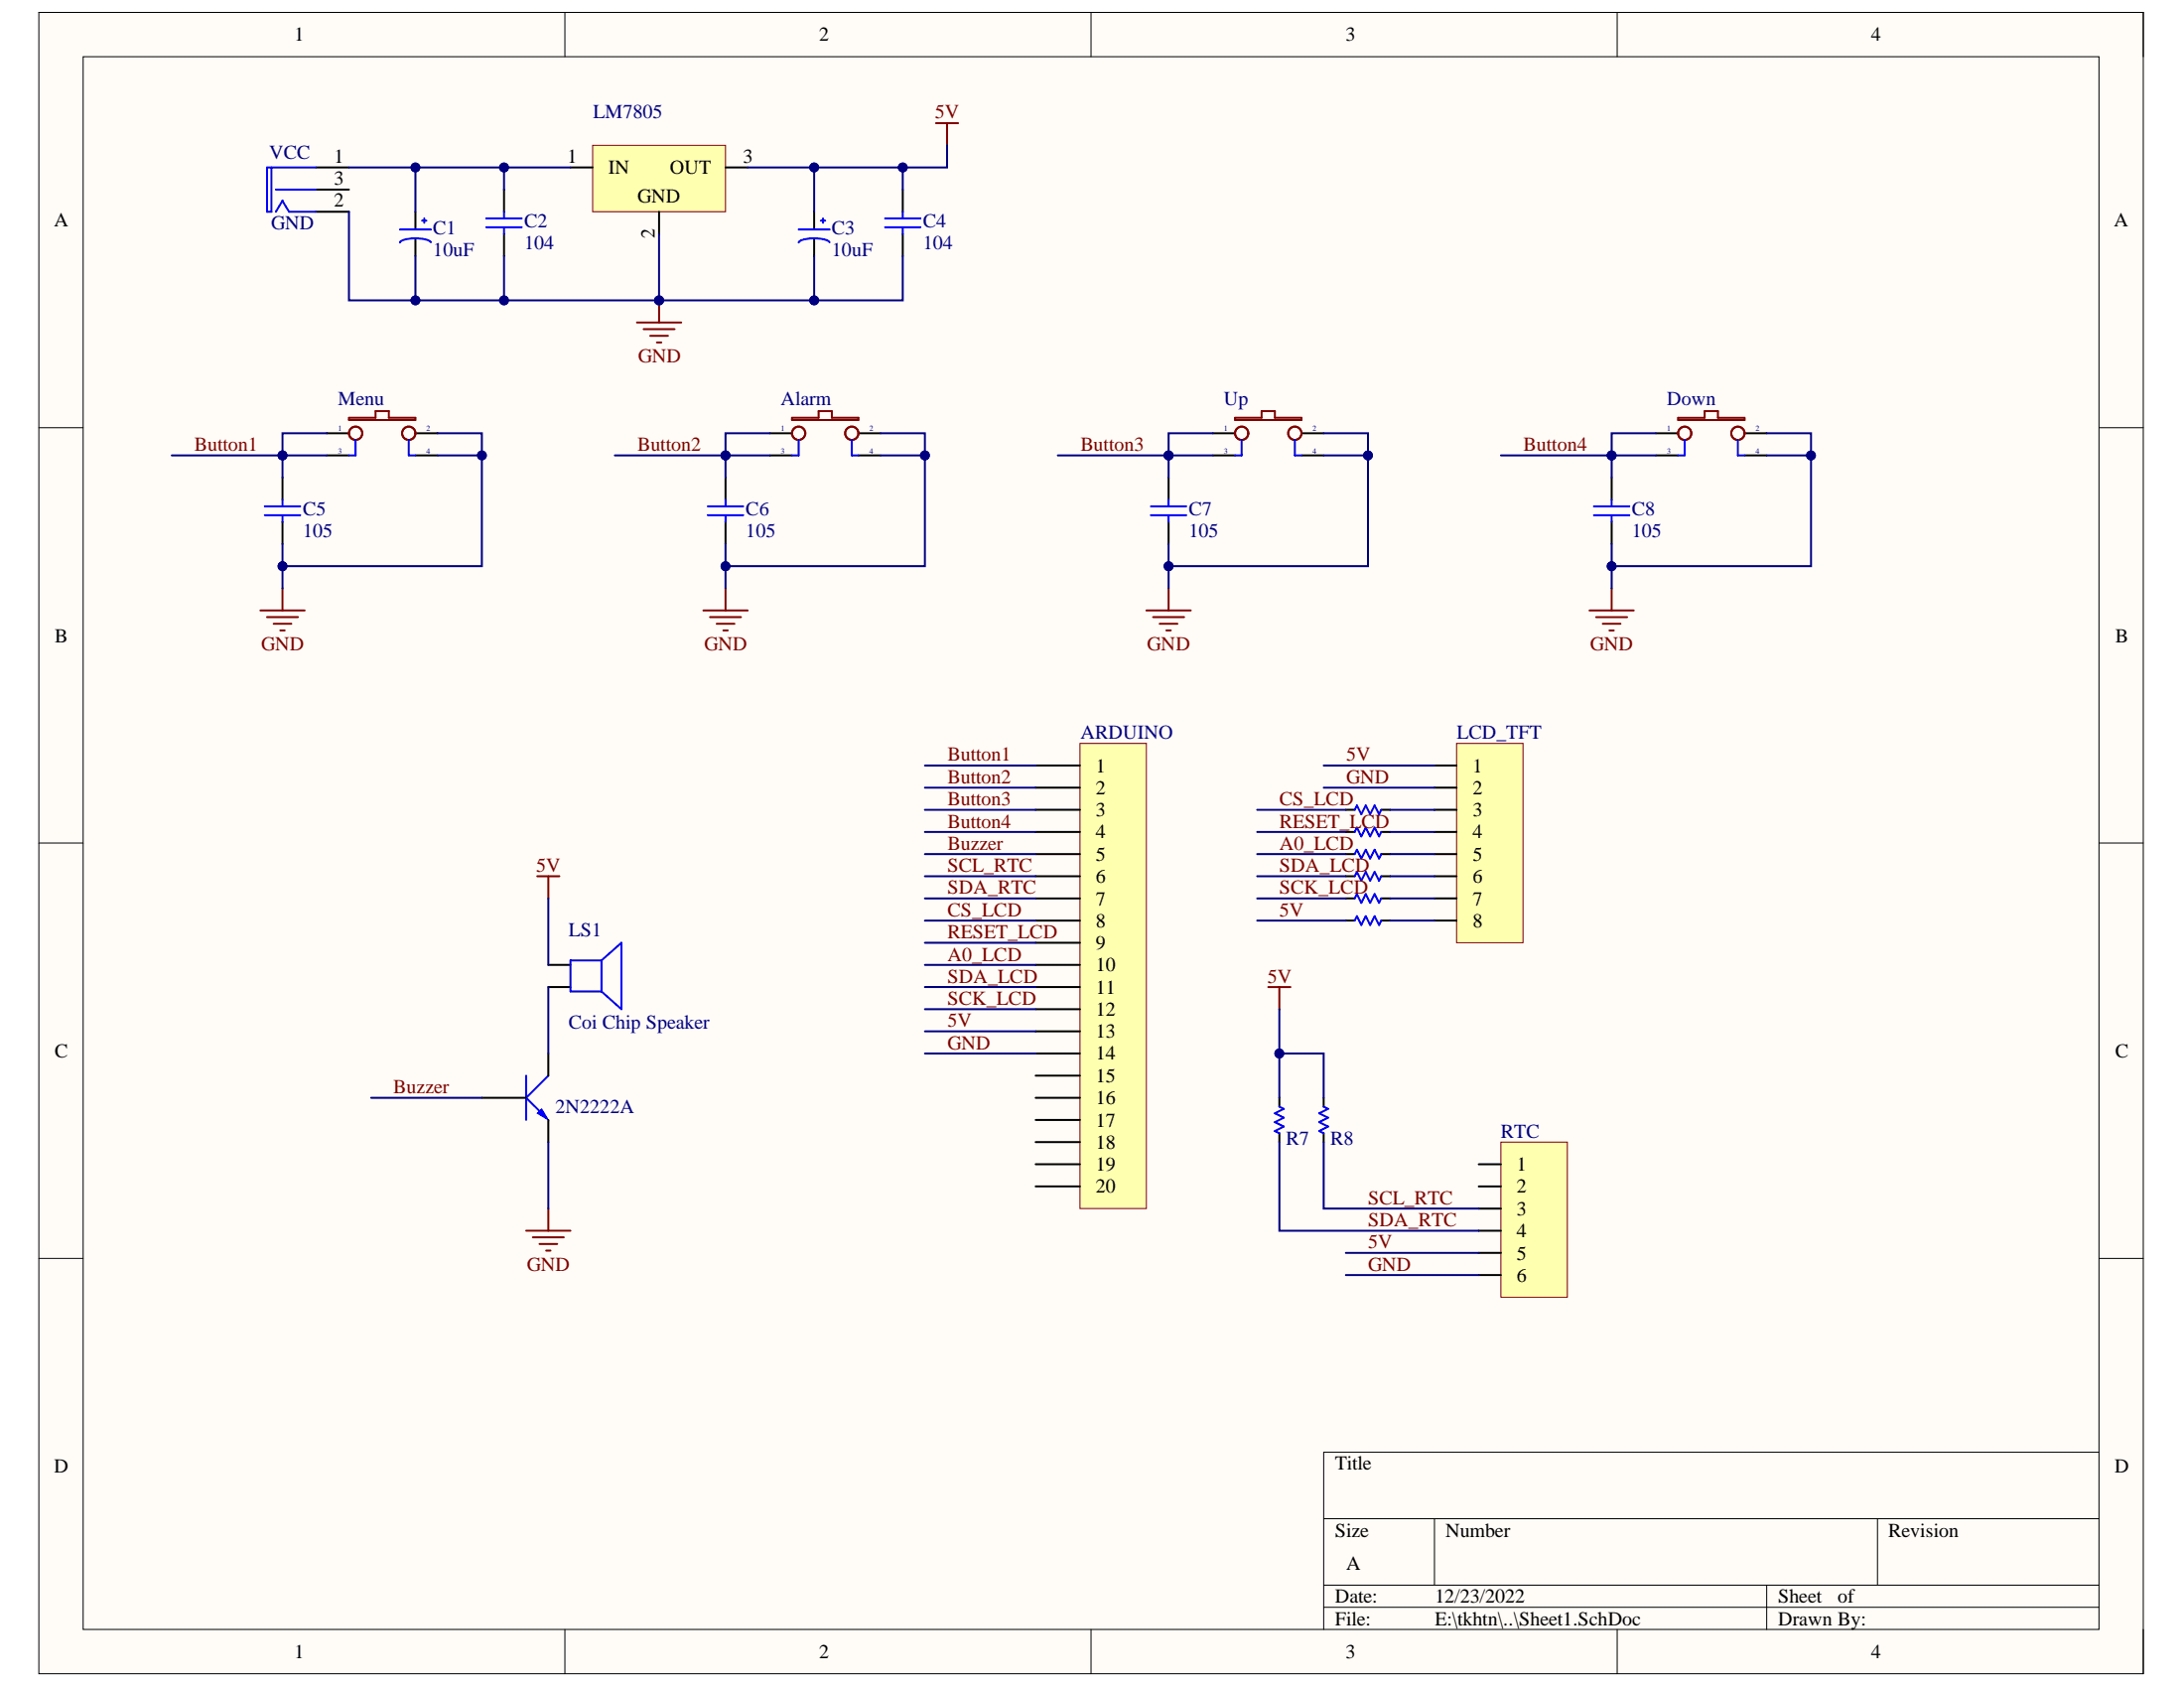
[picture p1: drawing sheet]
<svg xmlns="http://www.w3.org/2000/svg" width="279mm" height="216mm" viewBox="0 0 279 216" stroke-linecap="round" stroke-linejoin="round" font-family="sans-serif">
<path d="M5 1.6h269.2v212.5h-269.2z" fill-rule="evenodd" fill="#fffcf8"/>
<path d="M5 1.6h269.2v212.5h-269.2z" fill="none" stroke="#000" stroke-width=".13"/>
<path d="M10.6 7.3h257.9v201.1h-257.9z" fill-rule="evenodd" fill="#fffcf8"/>
<g fill="none" stroke="#000" stroke-width=".13">
<path d="M5 1.6h5.6M10.6 7.3h257.9v201.1h-257.9zM72.3 1.6v5.7M139.6 1.6v5.7M206.9 1.6v5.7M268.5 1.6h5.7v5.7M5 54.7h5.6M268.5 54.7h5.7M5 107.8h5.6M268.5 107.8h5.7M5 161h5.6M268.5 161h5.7"/>
<path d="M169.3 194.2h99.2M183.5 194.2v8.5M240.2 194.2v8.5M268.5 185.7h-99.2v22.7M72.3 208.4v5.7M139.6 208.4v5.7M169.3 202.7h99.2M169.3 205.6h99.2M206.9 208.4v5.7M226 202.7v5.7M274.2 208.4v5.7"/>
</g>
<g fill="none" stroke="#000" stroke-width=".25">
<path d="M40.4 21.4h4.2M40.4 27.1h4.2M40.4 24.3h4.2M53.1 27.1v2.3M53.1 30.5v2.3M64.5 24.3v2.8M64.5 29.9v2.9M104.2 27.1v2.3M104.2 30.5v2.3M115.5 24.3v2.8M115.5 29.9v2.9M36.1 61.1v2.8"/>
<path d="M36.1 66.7v2.9M92.8 61.1v2.8M92.8 66.7v2.9M149.5 61.1v2.8M149.5 66.7v2.9M206.2 61.1v2.8M206.2 66.7v2.9"/>
</g>
<g fill="none" stroke="#00f" stroke-width=".25">
<path d="M34.7 21.4v5.7h-.5v-5.7h6.2M35.3 27.1l.8-1.4 .9 1.4h3.4M35.3 24.3h5.1M51.2 29.4h3.9M54 28.2h.6M54.3 27.9v.6M55.1 31a2.1 2.1 0 0 0-1.5-.5 4.4 4.4 0 0 0-2.3 .4l-.1 .1M62.2 27.9h4.5M62.2 29.1h4.5M64.5 27.1v.8M64.5 29.1v.8M102.2 29.4h3.9"/>
<path d="M105 28.2h.6M105.3 27.9v.6M106.1 31a2.09 2.09 0 0 0-1.5-.5 4.4 4.4 0 0 0-2.3 .4l-.1 .1M113.2 27.9h4.6M113.2 29.1h4.6M115.5 27.1v.8M115.5 29.1v.8M33.9 64.8h4.5M33.9 65.9h4.5M36.1 63.9v.9M36.1 65.9v.8M90.5 64.8h4.6"/>
<path d="M90.5 65.9h4.6M92.8 63.9v.9M92.8 65.9v.8M147.2 64.8h4.6M147.2 65.9h4.6M149.5 63.9v.9M149.5 65.9v.8M203.9 64.8h4.5M203.9 65.9h4.5M206.2 63.9v.9M206.2 65.9v.8"/>
</g>
<path d="M75.8 18.6h17v8.5h-17z" fill-rule="evenodd" fill="#ffffb0"/>
<path d="M75.8 18.6h17v8.5h-17z" fill="none" stroke="#800000" stroke-width=".13"/>
<path d="M73 21.4h2.8M84.3 27.1v2.8M92.8 21.4h2.9" fill="none" stroke="#000" stroke-width=".25"/>
<path d="M84.3 38.4v2.9M81.5 41.3h5.6M82.3 42.1h4M83.2 43h2.3M84 43.8h.6" fill="none" stroke="#800000" stroke-width=".25"/>
<circle cx="84.3" cy="38.4" r=".57" fill="#000080"/>
<circle cx="84.3" cy="38.4" r=".57" fill="none" stroke="#000080" stroke-width=".13"/>
<path d="M119.7 15.8h2.9M121.2 15.8v2.8" fill="none" stroke="#800000" stroke-width=".25"/>
<path d="M138.2 95.1h8.5v59.5h-8.5z" fill-rule="evenodd" fill="#ffffb0"/>
<path d="M138.2 95.1h8.5v59.5h-8.5z" fill="none" stroke="#800000" stroke-width=".13"/>
<g fill="none" stroke="#000" stroke-width=".25">
<path d="M132.5 97.9h5.7M132.5 100.7h5.7M132.5 103.6h5.7M132.5 106.4h5.7M132.5 109.2h5.7M132.5 112.1h5.7M132.5 114.9h5.7M132.5 117.7h5.7M132.5 120.6h5.7M132.5 123.4h5.7M132.5 126.2h5.7M132.5 129.1h5.7"/>
<path d="M132.5 131.9h5.7M132.5 134.7h5.7M132.5 137.6h5.7M132.5 140.4h5.7M132.5 143.2h5.7M132.5 146.1h5.7M132.5 148.9h5.7M132.5 151.7h5.7"/>
</g>
<path d="M186.3 95.1h8.5v25.5h-8.5z" fill-rule="evenodd" fill="#ffffb0"/>
<path d="M186.3 95.1h8.5v25.5h-8.5z" fill="none" stroke="#800000" stroke-width=".13"/>
<path d="M183.5 97.9h2.8M183.5 100.7h2.8M183.5 103.6h2.8M183.5 106.4h2.8M183.5 109.2h2.8M183.5 112.1h2.8M183.5 114.9h2.8M183.5 117.7h2.8" fill="none" stroke="#000" stroke-width=".25"/>
<path d="M192 146.1h8.5v19.8h-8.5z" fill-rule="evenodd" fill="#ffffb0"/>
<path d="M192 146.1h8.5v19.8h-8.5z" fill="none" stroke="#800000" stroke-width=".13"/>
<g fill="none" stroke="#000" stroke-width=".25">
<path d="M41.8 55.4h2.8M41.8 58.2h2.8M53.1 55.4h2.9M53.1 58.2h2.9M98.5 55.4h2.8M98.5 58.2h2.8M109.8 55.4h2.9M109.8 58.2h2.9M155.2 55.4h2.8M155.2 58.2h2.8M166.5 55.4h2.8M166.5 58.2h2.8"/>
<path d="M211.8 55.4h2.9M211.8 58.2h2.9M223.2 55.4h2.8M223.2 58.2h2.8M172.2 103.6h1.1M172.2 106.4h1.1M172.2 109.2h1.1M172.2 112.1h1.1M172.2 114.9h1.1M172.2 117.7h1.1M176.7 103.6h1.1M176.7 106.4h1.1"/>
<path d="M176.7 109.2h1.1M176.7 112.1h1.1M176.7 114.9h1.1M176.7 117.7h1.1M189.2 148.9h2.8M189.2 151.7h2.8M189.2 154.6h2.8M189.2 157.4h2.8M189.2 160.2h2.8M189.2 163.1h2.8"/>
</g>
<g fill="none" stroke="#00f" stroke-width=".25">
<path d="M45.5 56.3v1.9h-.9M52.3 56.3v1.9h.8M102.2 56.3v1.9h-.9M109 56.3v1.9h.8M158.8 56.3v1.9h-.8M165.7 56.3v1.9h.8M215.5 56.3v1.9h-.8M222.3 56.3v1.9h.9M173.3 103.6l.3-.6 .6 1.1 .5-1.1 .6 1.1 .6-1.1 .5 1.1 .3-.5M173.3 106.4l.3-.6 .6 1.2 .5-1.2 .6 1.2 .6-1.2 .5 1.2 .3-.6M173.3 109.2l.3-.5 .6 1.1 .5-1.1 .6 1.1 .6-1.1 .5 1.1 .3-.6M173.3 112.1l.3-.6 .6 1.1 .5-1.1 .6 1.1 .6-1.1 .5 1.1 .3-.5"/>
<path d="M173.3 114.9l.3-.6 .6 1.2 .5-1.2 .6 1.2 .6-1.2 .5 1.2 .3-.6M173.3 117.7l.3-.5 .6 1.1 .5-1.1 .6 1.1 .6-1.1 .5 1.1 .3-.6M67.3 137.6v5.6M70.1 137.6l-2.8 2.8 2.3 2.3"/>
</g>
<g fill="none" stroke="#800000" stroke-width=".25">
<path d="M44.6 53.4h3.4v-.8h1.7v.8h3.4v.3h-8.5zM101.3 53.4h3.4v-.8h1.7v.8h3.4v.3h-8.5zM158 53.4h3.4v-.8h1.7v.8h3.4v.3h-8.5zM214.7 53.4h3.4v-.8h1.7v.8h3.4v.3h-8.5zM33.3 78.1h5.7M34.2 78.9h3.9M35 79.8h2.3M36.1 75.2v2.9M90 78.1h5.7M90.8 78.9h4M91.7 79.8h2.3M92.8 75.2v2.9"/>
<path d="M146.7 78.1h5.6M147.5 78.9h4M148.4 79.8h2.2M149.5 75.2v2.9M203.3 78.1h5.7M204.2 78.9h4M205 79.8h2.3M206.2 75.2v2.9M35.9 80.6h.5M92.5 80.6h.6M149.2 80.6h.6M205.9 80.6h.6"/>
<circle cx="45.5" cy="55.4" r=".85"/>
<circle cx="52.3" cy="55.4" r=".85"/>
<circle cx="102.2" cy="55.4" r=".85"/>
<circle cx="109" cy="55.4" r=".85"/>
<circle cx="158.8" cy="55.4" r=".85"/>
<circle cx="165.7" cy="55.4" r=".85"/>
<circle cx="215.5" cy="55.4" r=".85"/>
<circle cx="222.3" cy="55.4" r=".85"/>
</g>
<path d="M68.7 142.4l.6-.6 .8 1.4z" fill="#00f"/>
<path d="M68.7 142.4l.6-.6 .8 1.4z" fill="none" stroke="#00f" stroke-width=".13"/>
<path d="M70.1 134.7v2.9M70.1 123.4h2.9M70.1 126.2h2.9M61.6 140.4h5.7M70.1 143.2v2.9M163.7 140.4v1.1M163.7 144.9v1.2M169.3 140.4v1.1M169.3 144.9v1.2" fill="none" stroke="#000" stroke-width=".25"/>
<path d="M68.7 112.1h2.9M70.1 112.1v2.8M162.3 126.2h2.8M163.7 126.2v2.9M67.3 157.4h5.7M68.2 158.3h3.9M69 159.1h2.3M69.9 160h.5M70.1 154.6v2.8" fill="none" stroke="#800000" stroke-width=".25"/>
<path d="M77 122.8l2.5-2.2v8.5l-2.5-2.3M77 122.8v4M77 122.8h-4v4h4M163.7 141.5l.5 .3-1.1 .6 1.1 .6-1.1 .5 1.1 .6-1.1 .6 .6 .2M169.3 141.5l.6 .3-1.1 .6 1.1 .6-1.1 .5 1.1 .6-1.1 .6 .5 .2" fill="none" stroke="#00f" stroke-width=".25"/>
<path d="M44.6 27.1v11.3h39.7v-8.5" fill="none" stroke="#000080" stroke-width=".25"/>
<circle cx="84.3" cy="38.4" r=".57" fill="#000080"/>
<circle cx="84.3" cy="38.4" r=".57" fill="none" stroke="#000080" stroke-width=".13"/>
<circle cx="64.5" cy="38.4" r=".57" fill="#000080"/>
<circle cx="64.5" cy="38.4" r=".57" fill="none" stroke="#000080" stroke-width=".13"/>
<circle cx="53.1" cy="38.4" r=".57" fill="#000080"/>
<circle cx="53.1" cy="38.4" r=".57" fill="none" stroke="#000080" stroke-width=".13"/>
<path d="M64.5 32.8v5.6" fill="none" stroke="#000080" stroke-width=".25"/>
<circle cx="64.5" cy="38.4" r=".57" fill="#000080"/>
<circle cx="64.5" cy="38.4" r=".57" fill="none" stroke="#000080" stroke-width=".13"/>
<path d="M53.1 32.8v5.6" fill="none" stroke="#000080" stroke-width=".25"/>
<circle cx="53.1" cy="38.4" r=".57" fill="#000080"/>
<circle cx="53.1" cy="38.4" r=".57" fill="none" stroke="#000080" stroke-width=".13"/>
<path d="M104.2 32.8v5.6h-19.9" fill="none" stroke="#000080" stroke-width=".25"/>
<circle cx="104.2" cy="38.4" r=".57" fill="#000080"/>
<circle cx="104.2" cy="38.4" r=".57" fill="none" stroke="#000080" stroke-width=".13"/>
<circle cx="84.3" cy="38.4" r=".57" fill="#000080"/>
<circle cx="84.3" cy="38.4" r=".57" fill="none" stroke="#000080" stroke-width=".13"/>
<path d="M115.5 32.8v5.6h-11.3" fill="none" stroke="#000080" stroke-width=".25"/>
<circle cx="104.2" cy="38.4" r=".57" fill="#000080"/>
<circle cx="104.2" cy="38.4" r=".57" fill="none" stroke="#000080" stroke-width=".13"/>
<path d="M64.5 21.4v2.9" fill="none" stroke="#000080" stroke-width=".25"/>
<circle cx="64.5" cy="21.4" r=".57" fill="#000080"/>
<circle cx="64.5" cy="21.4" r=".57" fill="none" stroke="#000080" stroke-width=".13"/>
<path d="M73 21.4h-19.9v5.7" fill="none" stroke="#000080" stroke-width=".25"/>
<circle cx="64.5" cy="21.4" r=".57" fill="#000080"/>
<circle cx="64.5" cy="21.4" r=".57" fill="none" stroke="#000080" stroke-width=".13"/>
<circle cx="53.1" cy="21.4" r=".57" fill="#000080"/>
<circle cx="53.1" cy="21.4" r=".57" fill="none" stroke="#000080" stroke-width=".13"/>
<path d="M95.7 21.4h8.5v5.7" fill="none" stroke="#000080" stroke-width=".25"/>
<circle cx="104.2" cy="21.4" r=".57" fill="#000080"/>
<circle cx="104.2" cy="21.4" r=".57" fill="none" stroke="#000080" stroke-width=".13"/>
<path d="M104.2 21.4h11.3v2.9" fill="none" stroke="#000080" stroke-width=".25"/>
<circle cx="104.2" cy="21.4" r=".57" fill="#000080"/>
<circle cx="104.2" cy="21.4" r=".57" fill="none" stroke="#000080" stroke-width=".13"/>
<circle cx="115.5" cy="21.4" r=".57" fill="#000080"/>
<circle cx="115.5" cy="21.4" r=".57" fill="none" stroke="#000080" stroke-width=".13"/>
<path d="M44.6 21.4h8.5" fill="none" stroke="#000080" stroke-width=".25"/>
<circle cx="53.1" cy="21.4" r=".57" fill="#000080"/>
<circle cx="53.1" cy="21.4" r=".57" fill="none" stroke="#000080" stroke-width=".13"/>
<path d="M121.2 18.6v2.8h-5.7" fill="none" stroke="#000080" stroke-width=".25"/>
<circle cx="115.5" cy="21.4" r=".57" fill="#000080"/>
<circle cx="115.5" cy="21.4" r=".57" fill="none" stroke="#000080" stroke-width=".13"/>
<g fill="none" stroke="#000080" stroke-width=".25">
<path d="M41.8 55.4h-5.7v2.8h5.7M118.3 97.9h14.2M118.3 100.7h14.2M118.3 103.6h14.2M118.3 106.4h14.2M118.3 109.2h14.2M118.3 112.1h14.2M118.3 114.9h14.2M118.3 117.7h14.2M160.8 103.6h11.4M160.8 106.4h11.4M160.8 109.2h11.4"/>
<path d="M160.8 112.1h11.4M160.8 114.9h11.4M160.8 117.7h11.4M118.3 120.6h14.2M118.3 123.4h14.2M118.3 126.2h14.2M118.3 129.1h14.2M118.3 131.9h14.2M118.3 134.7h14.2"/>
</g>
<circle cx="36.1" cy="58.2" r=".57" fill="#000080"/>
<circle cx="36.1" cy="58.2" r=".57" fill="none" stroke="#000080" stroke-width=".13"/>
<path d="M36.1 58.2v2.9" fill="none" stroke="#000080" stroke-width=".25"/>
<circle cx="36.1" cy="58.2" r=".57" fill="#000080"/>
<circle cx="36.1" cy="58.2" r=".57" fill="none" stroke="#000080" stroke-width=".13"/>
<path d="M56 55.4h5.6v2.8h-5.6" fill="none" stroke="#000080" stroke-width=".25"/>
<circle cx="61.6" cy="58.2" r=".57" fill="#000080"/>
<circle cx="61.6" cy="58.2" r=".57" fill="none" stroke="#000080" stroke-width=".13"/>
<path d="M61.6 58.2v14.2h-25.5v-2.8" fill="none" stroke="#000080" stroke-width=".25"/>
<circle cx="61.6" cy="58.2" r=".57" fill="#000080"/>
<circle cx="61.6" cy="58.2" r=".57" fill="none" stroke="#000080" stroke-width=".13"/>
<circle cx="36.1" cy="72.4" r=".57" fill="#000080"/>
<circle cx="36.1" cy="72.4" r=".57" fill="none" stroke="#000080" stroke-width=".13"/>
<path d="M36.1 72.4v2.8" fill="none" stroke="#000080" stroke-width=".25"/>
<circle cx="36.1" cy="72.4" r=".57" fill="#000080"/>
<circle cx="36.1" cy="72.4" r=".57" fill="none" stroke="#000080" stroke-width=".13"/>
<path d="M22 58.2h14.1" fill="none" stroke="#000080" stroke-width=".25"/>
<circle cx="36.1" cy="58.2" r=".57" fill="#000080"/>
<circle cx="36.1" cy="58.2" r=".57" fill="none" stroke="#000080" stroke-width=".13"/>
<path d="M98.5 55.4h-5.7v2.8h5.7" fill="none" stroke="#000080" stroke-width=".25"/>
<circle cx="92.8" cy="58.2" r=".57" fill="#000080"/>
<circle cx="92.8" cy="58.2" r=".57" fill="none" stroke="#000080" stroke-width=".13"/>
<path d="M92.8 58.2v2.9" fill="none" stroke="#000080" stroke-width=".25"/>
<circle cx="92.8" cy="58.2" r=".57" fill="#000080"/>
<circle cx="92.8" cy="58.2" r=".57" fill="none" stroke="#000080" stroke-width=".13"/>
<path d="M112.7 55.4h5.6v2.8h-5.6" fill="none" stroke="#000080" stroke-width=".25"/>
<circle cx="118.3" cy="58.2" r=".57" fill="#000080"/>
<circle cx="118.3" cy="58.2" r=".57" fill="none" stroke="#000080" stroke-width=".13"/>
<path d="M118.3 58.2v14.2h-25.5v-2.8" fill="none" stroke="#000080" stroke-width=".25"/>
<circle cx="118.3" cy="58.2" r=".57" fill="#000080"/>
<circle cx="118.3" cy="58.2" r=".57" fill="none" stroke="#000080" stroke-width=".13"/>
<circle cx="92.8" cy="72.4" r=".57" fill="#000080"/>
<circle cx="92.8" cy="72.4" r=".57" fill="none" stroke="#000080" stroke-width=".13"/>
<path d="M92.8 72.4v2.8" fill="none" stroke="#000080" stroke-width=".25"/>
<circle cx="92.8" cy="72.4" r=".57" fill="#000080"/>
<circle cx="92.8" cy="72.4" r=".57" fill="none" stroke="#000080" stroke-width=".13"/>
<path d="M78.6 58.2h14.2" fill="none" stroke="#000080" stroke-width=".25"/>
<circle cx="92.8" cy="58.2" r=".57" fill="#000080"/>
<circle cx="92.8" cy="58.2" r=".57" fill="none" stroke="#000080" stroke-width=".13"/>
<path d="M155.2 55.4h-5.7v2.8h5.7" fill="none" stroke="#000080" stroke-width=".25"/>
<circle cx="149.5" cy="58.2" r=".57" fill="#000080"/>
<circle cx="149.5" cy="58.2" r=".57" fill="none" stroke="#000080" stroke-width=".13"/>
<path d="M149.5 58.2v2.9" fill="none" stroke="#000080" stroke-width=".25"/>
<circle cx="149.5" cy="58.2" r=".57" fill="#000080"/>
<circle cx="149.5" cy="58.2" r=".57" fill="none" stroke="#000080" stroke-width=".13"/>
<path d="M169.3 55.4h5.7v2.8h-5.7" fill="none" stroke="#000080" stroke-width=".25"/>
<circle cx="175" cy="58.3" r=".57" fill="#000080"/>
<circle cx="175" cy="58.3" r=".57" fill="none" stroke="#000080" stroke-width=".13"/>
<path d="M175 58.2v14.2h-25.5v-2.8" fill="none" stroke="#000080" stroke-width=".25"/>
<circle cx="175" cy="58.3" r=".57" fill="#000080"/>
<circle cx="175" cy="58.3" r=".57" fill="none" stroke="#000080" stroke-width=".13"/>
<circle cx="149.5" cy="72.4" r=".57" fill="#000080"/>
<circle cx="149.5" cy="72.4" r=".57" fill="none" stroke="#000080" stroke-width=".13"/>
<path d="M149.5 72.4v2.8" fill="none" stroke="#000080" stroke-width=".25"/>
<circle cx="149.5" cy="72.4" r=".57" fill="#000080"/>
<circle cx="149.5" cy="72.4" r=".57" fill="none" stroke="#000080" stroke-width=".13"/>
<path d="M135.3 58.2h14.2" fill="none" stroke="#000080" stroke-width=".25"/>
<circle cx="149.5" cy="58.2" r=".57" fill="#000080"/>
<circle cx="149.5" cy="58.2" r=".57" fill="none" stroke="#000080" stroke-width=".13"/>
<path d="M211.8 55.4h-5.6v2.8h5.6" fill="none" stroke="#000080" stroke-width=".25"/>
<circle cx="206.2" cy="58.3" r=".57" fill="#000080"/>
<circle cx="206.2" cy="58.3" r=".57" fill="none" stroke="#000080" stroke-width=".13"/>
<path d="M206.2 58.2v2.9" fill="none" stroke="#000080" stroke-width=".25"/>
<circle cx="206.2" cy="58.3" r=".57" fill="#000080"/>
<circle cx="206.2" cy="58.3" r=".57" fill="none" stroke="#000080" stroke-width=".13"/>
<path d="M226 55.4h5.7v2.8h-5.7" fill="none" stroke="#000080" stroke-width=".25"/>
<circle cx="231.7" cy="58.3" r=".57" fill="#000080"/>
<circle cx="231.7" cy="58.3" r=".57" fill="none" stroke="#000080" stroke-width=".13"/>
<path d="M231.7 58.2v14.2h-25.5v-2.8" fill="none" stroke="#000080" stroke-width=".25"/>
<circle cx="231.7" cy="58.3" r=".57" fill="#000080"/>
<circle cx="231.7" cy="58.3" r=".57" fill="none" stroke="#000080" stroke-width=".13"/>
<circle cx="206.2" cy="72.4" r=".57" fill="#000080"/>
<circle cx="206.2" cy="72.4" r=".57" fill="none" stroke="#000080" stroke-width=".13"/>
<path d="M206.2 72.4v2.8" fill="none" stroke="#000080" stroke-width=".25"/>
<circle cx="206.2" cy="72.4" r=".57" fill="#000080"/>
<circle cx="206.2" cy="72.4" r=".57" fill="none" stroke="#000080" stroke-width=".13"/>
<path d="M192 58.2h14.2" fill="none" stroke="#000080" stroke-width=".25"/>
<circle cx="206.2" cy="58.3" r=".57" fill="#000080"/>
<circle cx="206.2" cy="58.3" r=".57" fill="none" stroke="#000080" stroke-width=".13"/>
<g fill="none" stroke="#000080" stroke-width=".25">
<path d="M169.3 97.9h14.2M70.1 114.9v8.5M169.3 100.7h14.2M177.8 103.6h5.7M177.8 106.4h5.7M177.8 109.2h5.7M177.8 112.1h5.7M177.8 114.9h5.7M177.8 117.7h5.7M70.1 126.2v8.5M163.7 129.1v5.6h5.6v5.7M47.5 140.4h14.1"/>
<path d="M70.1 146.1v8.5"/>
</g>
<circle cx="163.7" cy="134.7" r=".57" fill="#000080"/>
<circle cx="163.7" cy="134.7" r=".57" fill="none" stroke="#000080" stroke-width=".13"/>
<path d="M163.7 134.7v5.7" fill="none" stroke="#000080" stroke-width=".25"/>
<circle cx="163.7" cy="134.7" r=".57" fill="#000080"/>
<circle cx="163.7" cy="134.7" r=".57" fill="none" stroke="#000080" stroke-width=".13"/>
<path d="M163.7 146.1v11.3h25.5M169.3 146.1v8.5h19.9M172.2 163.1h17M172.2 160.2h17" fill="none" stroke="#000080" stroke-width=".25"/>
<g font-size="2.5">
<text x="37.6" y="5.2">1</text>
<text x="104.8" y="5.2">2</text>
<text x="172.1" y="5.2">3</text>
<text x="239.4" y="5.2">4</text>
<text x="42.7" y="20.8">1</text>
<text x="42.7" y="23.7">3</text>
<text x="72.6" y="20.8">1</text>
<text x="77.8" y="22.2">IN</text>
<text x="85.7" y="22.2">OUT</text>
<text x="95.1" y="20.8">3</text>
<text x="6.9" y="29">A</text>
<text x="42.7" y="26.5">2</text>
<text x="81.5" y="26">GND</text>
<text x="270.4" y="29">A</text>
<text x="83.7" y="30.5" transform="rotate(-90 83.7 30.5)">2</text>
<text x="7" y="82.1">B</text>
<text x="270.6" y="82.1">B</text>
<text x="140.2" y="98.8">1</text>
<text x="140.2" y="101.6">2</text>
<text x="188.4" y="98.8">1</text>
<text x="188.4" y="101.6">2</text>
<text x="140.2" y="104.4">3</text>
<text x="140.2" y="107.2">4</text>
<text x="188.4" y="104.4">3</text>
<text x="188.4" y="107.2">4</text>
<text x="140.2" y="110.1">5</text>
<text x="140.2" y="112.9">6</text>
<text x="188.4" y="110.1">5</text>
<text x="188.4" y="112.9">6</text>
<text x="140.2" y="115.8">7</text>
<text x="140.2" y="118.6">8</text>
<text x="188.4" y="115.8">7</text>
<text x="188.4" y="118.6">8</text>
<text x="140.2" y="121.4">9</text>
<text x="140.2" y="124.2">10</text>
<text x="140.2" y="127.1">11</text>
<text x="140.2" y="129.9">12</text>
<text x="7" y="135.2">C</text>
<text x="140.2" y="132.8">13</text>
<text x="140.2" y="135.6">14</text>
<text x="270.6" y="135.2">C</text>
<text x="140.2" y="138.4">15</text>
<text x="140.2" y="141.2">16</text>
<text x="140.2" y="144.1">17</text>
<text x="140.2" y="146.9">18</text>
<text x="140.2" y="149.8">19</text>
<text x="194.1" y="149.8">1</text>
<text x="140.2" y="152.6">20</text>
<text x="194.1" y="152.6">2</text>
<text x="194.1" y="155.4">3</text>
<text x="194.1" y="158.2">4</text>
<text x="194.1" y="161.1">5</text>
<text x="194.1" y="163.9">6</text>
<text x="6.9" y="188.3">D</text>
<text x="170.8" y="188">Title</text>
<text x="270.5" y="188.3">D</text>
<text x="170.8" y="196.5">Size</text>
<text x="184.9" y="196.5">Number</text>
<text x="241.6" y="196.5">Revision</text>
<text x="172.2" y="200.8">A</text>
<text x="170.8" y="205">Date:</text>
<text x="170.8" y="207.9">File:</text>
<text x="183.6" y="205">12/23/2022</text>
<text x="183.6" y="207.9">E:\tkhtn\..\Sheet1.SchDoc</text>
<text x="227.5" y="205">Sheet</text>
<text x="227.5" y="207.9">Drawn By:</text>
<text x="235.1" y="205">of</text>
<text x="37.6" y="212.1">1</text>
<text x="104.8" y="212.1">2</text>
<text x="172.1" y="212.1">3</text>
<text x="239.4" y="212.1">4</text>
</g>
<g font-size="2.5" fill="#000080">
<text x="75.9" y="15.1">LM7805</text>
<text x="34.4" y="20.3">VCC</text>
<text x="34.7" y="29.3">GND</text>
<text x="55.4" y="29.9">C1</text>
<text x="67.1" y="29.1">C2</text>
<text x="106.4" y="29.9">C3</text>
<text x="118.1" y="29.1">C4</text>
<text x="55.4" y="32.7">10uF</text>
<text x="67.1" y="31.9">104</text>
<text x="106.4" y="32.7">10uF</text>
<text x="118.1" y="31.9">104</text>
<text x="43.2" y="51.8">Menu</text>
<text x="99.9" y="51.8">Alarm</text>
<text x="156.6" y="51.8">Up</text>
<text x="213.3" y="51.8">Down</text>
<text x="38.7" y="65.9">C5</text>
<text x="95.4" y="65.9">C6</text>
<text x="152.1" y="65.9">C7</text>
<text x="208.8" y="65.9">C8</text>
<text x="38.7" y="68.8">105</text>
<text x="95.4" y="68.8">105</text>
<text x="152.1" y="68.8">105</text>
<text x="208.8" y="68.8">105</text>
<text x="138.2" y="94.5">ARDUINO</text>
<text x="186.4" y="94.5">LCD_TFT</text>
<text x="72.7" y="119.8">LS1</text>
<text x="72.7" y="131.6">Coi Chip Speaker</text>
<text x="71.1" y="142.4">2N2222A</text>
<text x="164.5" y="146.4">R7</text>
<text x="170.2" y="146.4">R8</text>
<text x="192" y="145.5">RTC</text>
</g>
<g font-size="2.5" fill="#800000">
<text x="119.6" y="15.1">5V</text>
<text x="81.6" y="46.3">GND</text>
<text x="24.9" y="57.7">Button1</text>
<text x="81.5" y="57.7">Button2</text>
<text x="138.2" y="57.7">Button3</text>
<text x="194.9" y="57.7">Button4</text>
<text x="33.4" y="83.1">GND</text>
<text x="90.1" y="83.1">GND</text>
<text x="146.8" y="83.1">GND</text>
<text x="203.4" y="83.1">GND</text>
<text x="121.2" y="97.3">Button1</text>
<text x="121.2" y="100.2">Button2</text>
<text x="172.2" y="97.3">5V</text>
<text x="172.2" y="100.2">GND</text>
<text x="121.2" y="103">Button3</text>
<text x="121.2" y="105.9">Button4</text>
<text x="163.7" y="103">CS_LCD</text>
<text x="163.7" y="105.9">RESET_LCD</text>
<text x="68.6" y="111.5">5V</text>
<text x="121.2" y="108.7">Buzzer</text>
<text x="121.2" y="111.5">SCL_RTC</text>
<text x="163.7" y="108.7">A0_LCD</text>
<text x="163.7" y="111.5">SDA_LCD</text>
<text x="121.2" y="114.3">SDA_RTC</text>
<text x="121.2" y="117.2">CS_LCD</text>
<text x="163.7" y="114.3">SCK_LCD</text>
<text x="163.7" y="117.2">5V</text>
<text x="121.2" y="120">RESET_LCD</text>
<text x="121.2" y="122.9">A0_LCD</text>
<text x="121.2" y="125.7">SDA_LCD</text>
<text x="162.2" y="125.7">5V</text>
<text x="121.2" y="128.5">SCK_LCD</text>
<text x="121.2" y="131.3">5V</text>
<text x="121.2" y="134.2">GND</text>
<text x="50.3" y="139.9">Buzzer</text>
<text x="175" y="154">SCL_RTC</text>
<text x="175" y="159.7">5V</text>
<text x="175" y="156.9">SDA_RTC</text>
<text x="67.4" y="162.5">GND</text>
<text x="175" y="162.5">GND</text>
</g>
<g font-size="1" fill="#000080">
<text x="43.2" y="55.1">1</text>
<text x="43.2" y="58">3</text>
<text x="54.6" y="55.1">2</text>
<text x="54.6" y="58">4</text>
<text x="99.9" y="55.1">1</text>
<text x="99.9" y="58">3</text>
<text x="111.2" y="55.1">2</text>
<text x="111.2" y="58">4</text>
<text x="156.6" y="55.1">1</text>
<text x="156.6" y="58">3</text>
<text x="167.9" y="55.1">2</text>
<text x="167.9" y="58">4</text>
<text x="213.3" y="55.1">1</text>
<text x="213.3" y="58">3</text>
<text x="224.6" y="55.1">2</text>
<text x="224.6" y="58">4</text>
</g>
</svg>
